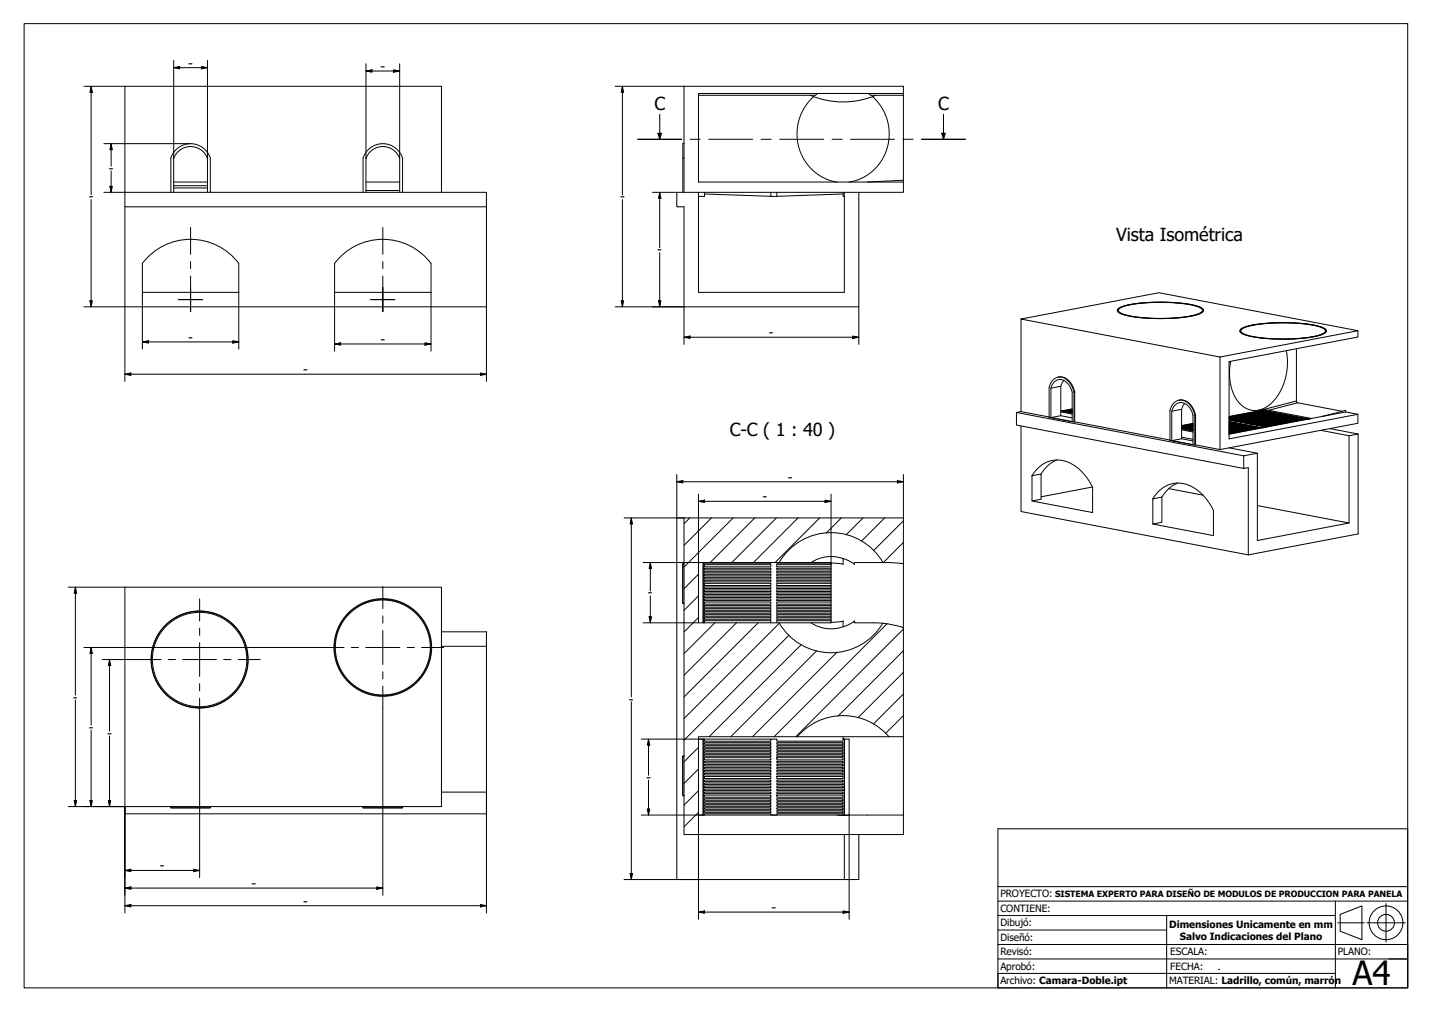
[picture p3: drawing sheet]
<svg xmlns="http://www.w3.org/2000/svg" width="297mm" height="210mm" viewBox="0 0 297 210" stroke-linecap="round" stroke-linejoin="round" font-family="sans-serif">
<!-- layer: Sombreado (ISO) -->
<g fill="none" stroke="#000" stroke-width=".21">
<path d="M143.1 107.4l-1.2 1.2M144.9 119.1l-3 3M147.6 107.4l-5.7 5.7M152.1 107.4l-10.2 10.2M156.6 107.4l-9.3 9.3M161.1 107.4l-9.3 9.3M165.5 107.4l-9.2 9.3M170 107.4l-9.2 9.3M174.5 107.4l-3.1 3.2M179 107.4l-3.5 3.5M183.5 107.4l-4.8 4.8M187.4 112.5l-4.2 4.2"/>
<path d="M187.4 108l-6.2 6.2M144.9 128.1l-3 3M144.9 123.6l-3 3M148.3 129.2l-6.4 6.4M152.8 129.2l-10.9 10.9M157.3 129.2l-15.4 15.4M161.7 129.3l-19.8 19.7M163.7 131.8l-21.8 21.7M166.2 133.7l-19.1 19.1M169.4 135l-17.8 17.8M173.6 135.3l-17.5 17.5M184 129.4l-23.4 23.4"/>
<path d="M187.4 139.4l-9.4 9.5M187.4 135l-13.6 13.5M187.4 130.5l-22.3 22.3M144.9 159.5l-3 3M144.9 155l-3 3M187.4 148.4l-3.7 3.7M187.4 143.9l-6.2 6.2M144.9 173l-.1 .1M144.9 168.5l-3 3M144.9 164l-3 3"/>
</g>
<!-- layer: Visible (ISO) -->
<g fill="none" stroke="#000" stroke-width=".21">
<path d="M168.1 19.8a17.4 17.4 0 0 0 13.6 0M169.6 19.4l-.5 .4h-24.2M180.1 19.4l.6 .4h6.7M187.4 19.8v17.6l-7.5 .4M187.4 19.4v.4M25.9 39.9h75v3h-75zM25.9 39.9v-22h65.7v22M35.4 32.8a4.3 4.3 0 0 1 4.1-3 4.3 4.3 0 0 1 4.1 3M35.4 32.8v7.1M36 39.9v-7a3.7 3.7 0 0 1 3.5-2.5 3.7 3.7 0 0 1 3.5 2.5v7M36 39h7M36 37.8h7"/>
<path d="M36 38.5h7M43.6 32.8v7.1M75.3 32.8a4.3 4.3 0 0 1 4.1-3 4.3 4.3 0 0 1 4.1 3M75.3 32.8v7.1M75.9 39.9v-7a3.7 3.7 0 0 1 3.5-2.5 3.7 3.7 0 0 1 3.5 2.5v7M75.9 37.8h7M75.9 39.5h7M83.5 32.8v7.1M141.6 32.8h.3M141.9 39.9v-22h45.5v1.5h-42.5v18.4h42.5v2.1h-9.3v23.7h-36.2v-20.7h-1.5v-3h34.7M141.9 29.8h-.3v10.1M144.9 39.9v20.7h30.2v-20.7h3"/>
<path d="M146.1 39.9v.8h-1.2M159.9 39.9v.8h1.2v-.8M168.8 20l-1.9 2.2-1.1 2.6-.5 2.7 .1 1.7 .3 1.3 .4 1.3 .8 1.5 1.8 2.1 2.2 1.5 1.2 .5 1.6 .4M174.9 39.9v.8h.2M181 20l1.8 2.2 1.2 2.6 .4 2.8-.3 2.9-.5 1.3-.7 1.5-1.9 2.1-2.3 1.6-2.6 .8M187.4 37.4v.4M25.9 42.9v20.7h75v-20.7M29.5 54.6a12.5 12.5 0 0 1 20 0v6h-20v-6M70.8 53.1a12.5 12.5 0 0 1 18.6 1.5v6h-20v-6zM146.1 40.2l13.8 .5M174.9 40.2l-13.8 .5M211.8 66.2l28.6-5.5 41.3 7.9-28.6 5.4z"/>
<path d="M211.8 66.2v19.2M219.5 78.2a3.2 3.2 0 0 1 3.4 2.9v.2M220.7 78.9l-.7 1.2M231.9 64.1l.8-.5 1.7-.4 4.9-.5 5.5 .2 3.5 .6a1.35 1.35 0 0 1 1.3 1 4.7 4.7 0 0 1-3.2 1.2l-3.5 .3-3.6 .1-3.4-.3-2.8-.5a1.35 1.35 0 0 1-1.3-1zM232 64l.8-.4 1.7-.4 4.7-.5 5.2 .1 3.8 .7a1.38 1.38 0 0 1 1.4 1 4.6 4.6 0 0 1-3.2 1.2l-3.5 .3h-3.9l-3.3-.2-2.5-.5a1.25 1.25 0 0 1-1.4-1.1zM232.2 64l1-.5 1.5-.3 4.4-.5 5.2 .2 3.7 .6a1.3 1.3 0 0 1 1.4 1 5.5 5.5 0 0 1-3.7 1.2l-3.6 .3h-3.6l-2.7-.3-2.5-.5a1.34 1.34 0 0 1-1.3-.9zM257.3 68.3l.8-.4 1.7-.5 5.2-.5 5.2 .2 3.6 .6a1.34 1.34 0 0 1 1.3 1 4.7 4.7 0 0 1-3.2 1.3l-3.5 .3h-3.9l-3.2-.2-2.7-.5a1.35 1.35 0 0 1-1.4-1.1zM257.4 68.3l.9-.5 1.7-.4 4.1-.4h5.2l2.7 .4 1.6 .3a1.37 1.37 0 0 1 1.4 1 4.6 4.6 0 0 1-3.2 1.2l-3.2 .4h-3.3l-4-.2-2.5-.5a1.42 1.42 0 0 1-1.5-1.1zM257.5 68.3l.8-.4 1.7-.4 4.8-.5 5.2 .1 3.6 .7a1.3 1.3 0 0 1 1.3 .9 4.5 4.5 0 0 1-3.2 1.2l-3.4 .4h-3.3l-3.6-.3-2.6-.5a1.38 1.38 0 0 1-1.4-1zM266.8 72.7l.3 2.7-.4 2.7-.9 2.6-1.4 2.2a4.7 4.7 0 0 1-6.1 1.7l-.8-.6-.9-.9-.6-1.2-.5-1.2-.3-1.5-.2-1.5 .3-2.8M268.9 72.3l.1 11.1 9.4 1.9M281.7 68.6v1.3l-26.8 5.1v16l26.8-5.1v1.9l-28.6 5.4v-19.2"/>
<path d="M210.8 85.6l1-.2 5.8 1.1M211.8 88.3v17.8l47.1 9M214.1 98.7l1.9-.4v5.3l-1.9 .3zM214.1 98.7a6 6 0 0 1 9.9-1.3 12.1 12.1 0 0 1 2.6 3.7v5.2l-12.5-2.4M218 86.6l2-.4 2.4 .5M218 80.5a1.98 1.98 0 0 1 1.7-1.8 1.98 1.98 0 0 1 2.1 1.3l.6 1.3v6.2l-4.4-.9M219.2 95.4a6.7 6.7 0 0 0-3.2 2.9M220 86.2v-6.1l-2 .4v6.1M220 85.4l2.4 .5M220.1 85.2l2.3 .5M222.4 85.4l-.6 .1 .6-.1M222.4 85.5h-.2l.2 .1"/>
<path d="M222.4 85.2l-1 .2 1-.1M222.4 85.1l-1.4 .2 1.4-.2M222.4 84.9l-1.8 .3 1.8-.2M222.4 84.8l-2.1 .4M222.8 81.3a3.3 3.3 0 0 0-3.4-3.1 2.65 2.65 0 0 0-1.8 2.2v6.1l5.3 1M222.8 81.3v6.2M222.9 81.3v6.2M222.9 81.3h-.1M222.9 87.5l19.8 3.8M243.1 91.4l2-.4 2.4 .5M243.1 85.3a1.99 1.99 0 0 1 1.7-1.8 1.99 1.99 0 0 1 2.1 1.3l.6 1.3v6.1l-4.4-.8M244.5 83a3.2 3.2 0 0 1 3.4 2.9l.1 .2"/>
<path d="M245.1 91v-6.1l-2 .4v6.1M245.1 88.9l2.4 .5M245.1 90.7l2.4 .4M245.1 89.2l2.4 .4M245.7 83.7l-.6 1.2M247.5 88.8l-1.3 .3 1.3-.2M247.5 88.6l-1.8 .4 1.8-.3M247.5 88.5l-2.2 .4 2.2-.3M247.5 87.8l-2.4 .5M247.5 89.3h.1M247.5 89l-.9 .1 .9-.1M247.5 89.1l-.5 .1h.5"/>
<path d="M247.5 88.4l-2.4 .5M247.5 88.3l-2.4 .5M247.5 88.3l-2.4 .4M247.5 88l-2.4 .5M247.5 88.1l-2.4 .5M247.5 87.9l-2.4 .4M247.5 88l-2.4 .4M247.5 88.2l-2.4 .4M247.8 86.1a3.3 3.3 0 0 0-3.4-3.1 2.66 2.66 0 0 0-1.7 2.1v6.2l5.3 1M247.8 86.1v6.2M248 86.1v6.2M248 86.1h-.2"/>
<path d="M248 92.3l5.1 .9M254.9 92.9l5.9 1.1v18.1l19-3.6v-18.1l1.9-.4v20.7l-22.8 4.4M254.9 86.4l6.7-1.3h-.2l.1-.1 9.9 1.9M254.9 89.1l4.6-.8-4.6 .9M254.9 88.9l4.1-.7-4.1 .8M254.9 88.6l3.4-.5-3.4 .6M254.9 88.3l2.6-.4-2.6 .5M254.9 88.5l3-.5-3 .5M254.9 88.8l3.8-.7-3.8 .7M254.9 89.8l6.6-1.1-6.6 1.2M254.9 89.5l5.8-1-5.8 1.1M254.9 89.2l5-.8-5 .9"/>
<path d="M254.9 89.4l5.4-.9-5.4 1M254.9 89.7l6.2-1.1-6.2 1.2M254.9 88.1l2.2-.3-2.2 .4M254.9 88l1.7-.3-1.7 .4M254.9 87.1l8.7-1.6-8.7 1.6M254.9 86.8l7.9-1.5-7.9 1.5M254.9 86.5l7.1-1.3-7.1 1.3M254.9 86.6l7.5-1.3-7.5 1.4M254.9 86.9l8.3-1.5-8.3 1.6M254.9 87.4v.1M255.1 87.2l9-1.6zM255.2 87.5h-.3"/>
<path d="M255.2 87.5h.2l-.5 .1M255.2 87.5v.1M255.6 87.3l8.9-1.7zM255.6 87.6h.2l-.9 .2M255.6 87.6l-.7 .1M255.6 87.6h.1M256 87.6l.2 .1-1.3 .2M256 87.3l8.9-1.6zM256 87.6l-1.1 .2M256 87.6v.1M256.4 87.4l8.9-1.6zM256.4 87.7v.1"/>
<path d="M256.8 87.5l8.8-1.6zM256.8 87.8v.1M257.2 87.6l8.8-1.6zM257.3 87.9v.1M257.6 87.6l8.6-1.6h.3zM257.7 88h.1M258 97.2v-2.7l-47.2-8.9v2.6l47.2 9 .9-.2v18.1M258.1 87.7l8.8-1.6zM258.1 88v.1M258.4 87.8l8.9-1.6zM258.4 88.1v.1M258.8 87.9l8.9-1.6z"/>
<path d="M258.8 88.2v.1M259.2 88l8.9-1.7zM259.2 88.2v.2M259.6 88l8.9-1.6zM259.7 88.3v.1M260 88.1l8.9-1.6zM260.1 88.4v.1M260.5 88.2l8.8-1.6zM260.5 88.5v.1M260.8 94l-2.8 .5M260.9 88.3l8.8-1.6zM260.9 88.6h.1"/>
<path d="M261 85.2h.1M261.3 88.3l8.8-1.6zM261.3 88.6v.1M261.4 85.1v.1M261.6 85l9.8 1.9M261.6 85l.5-.1 9.9 1.9-.5 .1M261.7 88.4l8.8-1.6zM261.7 88.7v.1M261.8 85.1v.1M262.1 88.5l8.8-1.6zM262.2 85.2v.1M262.6 85.3v.1"/>
<path d="M263 85.4h.1M263.4 85.4v.1M263.8 85.5v.1M264.3 85.6v.1M264.7 85.7v.1M265 85.8h.1M265.4 85.8v.1M265.8 85.9v.1M266.2 86v.1M266.7 86.1v.1M267.1 86.2h.1M267.5 86.2v.1"/>
<path d="M267.9 86.3v.1M268.3 86.4v.1M268.7 86.4v.2M269.1 86.5v.1M269.5 86.6v.1M269.9 86.7v.1M270.3 86.8h.1M270.7 86.8v.1M271.1 86.9v.1M271.3 86.9v.1M271.4 86.9l-16.5 3.1M274 89.3l5.8 1.1"/>
<path d="M274.4 86.3l-19.5 3.8M275.8 88.9l5.9 1.1M279.1 85.4v-.3l-4.7 1.2M281.7 85.9l-2.6-.5-4.7 .9M141.9 107.4h-1.5v75h37.7v-9.3M145.8 116.7v12.5M145.9 116.7v12.5M146.1 116.7v.1h13.8v-.1M146.1 117.1h13.8v.5h-13.8zM146.1 117.9h13.8v.3h-13.8zM146.1 118.5h13.8v.3h-13.8zM146.1 119.1h13.8v.3h-13.8z"/>
<path d="M146.1 119.7h13.8v.4h-13.8zM161.1 116.7v.1h11.3M161.6 116.7a12.5 12.5 0 0 1 21.6 0M161.6 116.7h-16.7v12.5h16.7M161.6 116.7h6.6M168.2 116.7l4.2 .1M172.4 116.8v12.4h-10.8M172.4 119.7h-11.3v.4h11.3M172.4 119.1h-11.3v.3h11.3M172.4 118.5h-11.3v.3h11.3M172.4 117.9h-11.3v.3h11.3M172.4 117.1h-11.3v.5h11.3"/>
<path d="M174.9 115.9l1.2 .4 1.2 .8a.22 .22 0 0 1-.1-.4 .22 .22 0 0 1 .3 0h6.2M174.9 115.9v1.2l-2.5-.3M174.9 115.9a7.5 7.5 0 0 0-6.7 .8M183.7 116.7l3.7 .2M226.6 101l-10.6 2M239.1 103.5l1.9-.4v5.2l-1.9 .4zM239.1 103.5a6 6 0 0 1 9.9-1.3 12.2 12.2 0 0 1 2.7 3.7v5.2l-12.6-2.4M242.4 101.3l7.1 1.4M244.3 100.2a6.7 6.7 0 0 0-3.3 2.9M260.8 104.9l19 3.6M25.9 121.8h65.7v45.5h-65.7zM91.6 131h9.3v37.8h-75v-1.5"/>
<path d="M91.6 134h9.3M141.9 125.2h-.3v-8.2h.3l-.3-.1v8.3h.3M146.1 120.4h13.8v.3h-13.8zM146.1 121h13.8v.4h-13.8zM146.1 121.7h13.8v.4h-13.8zM146.1 122.4h13.8v.3h-13.8zM146.1 123h13.8v.3h-13.8zM146.1 123.6h13.8v.3h-13.8zM146.1 124.2h13.8v.4h-13.8zM146.1 124.9h13.8v.4h-13.8zM146.1 125.6h13.8v.3h-13.8zM146.1 126.2h13.8v.4h-13.8z"/>
<path d="M146.1 126.9h13.8v.3h-13.8zM146.1 127.5h13.8v.3h-13.8zM146.1 128.1h13.8v.3h-13.8zM146.1 129.2v-.5h13.8v.5M161.6 129.2a12.5 12.5 0 0 0 21.5 .1M168.2 129.2a7.5 7.5 0 0 0 6.7 .8M172.4 129.1l2.5-.3v1.2M172.4 128.1h-11.3v.3h11.3M172.4 128.7h-11.3v.5M172.4 127.5h-11.3v.3h11.3M172.4 126.9h-11.3v.3h11.3M172.4 126.2h-11.3v.4h11.3"/>
<path d="M172.4 125.6h-11.3v.3h11.3M172.4 124.9h-11.3v.4h11.3M172.4 124.2h-11.3v.4h11.3M172.4 123.6h-11.3v.3h11.3M172.4 123h-11.3v.3h11.3M172.4 122.4h-11.3v.3h11.3M172.4 121.7h-11.3v.4h11.3M172.4 121h-11.3v.4h11.3M172.4 120.4h-11.3v.3h11.3M183.1 129.3l-5.6-.1-.4-.1 .2-.3-1.2 .7-1.2 .5M183.1 129.3l2.5 .4 1.8 .5M187.4 130.2v-22.8h-45.5v65.7h3v-20.3h20.5"/>
<path d="M187.4 130.2v22.6h-3M144.9 153.3h1M145.8 153.3v15.8h-.9h30M146.1 159.8h13.8v.3h-13.8zM146.1 158.5h13.8v.4h-13.8zM146.1 157.9h13.8v.3h-13.8zM146.1 159.2h13.8v.3h-13.8zM146.1 157.2h13.8v.4h-13.8zM146.1 155.9h13.8v.3h-13.8zM146.1 154.7h13.8v.3h-13.8zM146.1 154h13.8v.4h-13.8zM146.1 155.3h13.8v.3h-13.8z"/>
<path d="M146.1 156.5h13.8v.4h-13.8zM161.1 159.2h13.8v.3h-13.8zM161.1 157.9h13.8v.3h-13.8zM161.1 158.5h13.8v.4h-13.8zM161.1 159.8h13.8v.3h-13.8zM161.1 156.5h13.8v.4h-13.8zM161.1 155.3h13.8v.3h-13.8zM161.1 154h13.8v.4h-13.8zM161.1 154.7h13.8v.3h-13.8zM161.1 155.9h13.8v.3h-13.8zM161.1 157.2h13.8v.4h-13.8zM165.4 152.8h19"/>
<path d="M165.4 152.8a12.5 12.5 0 0 1 19 0M174.9 152.8v.5M175.1 153.3h-.2v.4h-13.8v-.4h-1.2v.4h-13.8v-.4h-.2v15.8h.2v-.3h13.8v.3h1.2v-.3h13.8v.3h.2M175.1 153.3l.1 15.8h.9v-15.8h-.9M175.1 153.3v15.8M187.4 152.8v16.3h-13.7M43.6 167.3v.2h-8.2v-.2v.3h8.3v-.3M83.5 167.3v.2h-8.2v-.2v.3h8.2v-.3M91.6 164.3h9.3M141.9 165h-.3v-8.2h.3h-.3v8.3h.3M146.1 164.9h13.8v.5h-13.8zM146.1 164.3h13.8v.3h-13.8z"/>
<path d="M146.1 163h13.8v.4h-13.8zM146.1 161.8h13.8v.3h-13.8zM146.1 162.4h13.8v.3h-13.8zM146.1 163.7h13.8v.3h-13.8zM146.1 168.2h13.8v.3h-13.8zM146.1 166.9h13.8v.3h-13.8zM146.1 165.7h13.8v.3h-13.8zM146.1 166.3h13.8v.3h-13.8zM146.1 167.5h13.8v.4h-13.8zM146.1 161h13.8v.5h-13.8zM146.1 160.4h13.8v.3h-13.8zM161.1 164.9h13.8v.5h-13.8z"/>
<path d="M161.1 163.7h13.8v.3h-13.8zM161.1 162.4h13.8v.3h-13.8zM161.1 161.8h13.8v.3h-13.8zM161.1 163h13.8v.4h-13.8zM161.1 164.3h13.8v.3h-13.8zM161.1 167.5h13.8v.4h-13.8zM161.1 166.3h13.8v.3h-13.8zM161.1 165.7h13.8v.3h-13.8zM161.1 166.9h13.8v.3h-13.8zM161.1 168.2h13.8v.3h-13.8zM161.1 160.4h13.8v.3h-13.8zM161.1 161h13.8v.5h-13.8z"/>
<path d="M175.1 169.1h.1M175.1 173.1v9.3M187.4 169.1v4h-42.5v9.3"/>
<circle cx="41.4" cy="136.8" r="10"/>
<circle cx="41.4" cy="136.8" r="9.8"/>
<circle cx="41.4" cy="136.8" r="10.1"/>
<circle cx="79.4" cy="134.3" r="10"/>
<circle cx="79.4" cy="134.3" r="9.9"/>
<circle cx="79.4" cy="134.3" r="10.1"/>
</g>
<!-- layer: Visible fina (ISO) -->
<path d="M261.4 85.1l-.4 .1M268.9 83.2l-6.7 1.7M269.2 83.5l-6 1.6" fill="none" stroke="#000" stroke-width=".21"/>
<g fill="none" stroke="#000" stroke-width=".21">
<path d="M132.3 28.9h9.1M136.5 27.6h.7l-.4 1.3zM136.8 23.7v5.2M143.2 28.9h2.1M147 28.9h9.1M157.9 28.9h2.1M161.7 28.9h9.1M172.6 28.9h2.1M176.4 28.9h9.2M187.3 28.9h2.1M191.2 28.9h9.1M195.3 27.6h.8l-.4 1.3z"/>
<path d="M195.7 23.7v5.2"/>
</g>
<g fill="#000">
<path d="M136.5 27.6h.7l-.4 1.3z" fill-rule="evenodd"/>
<path d="M195.3 27.6h.8l-.4 1.3z" fill-rule="evenodd"/>
</g>
<!-- layer: Borde (ISO) -->
<path d="M5 4.9h287v200h-287z" fill="none" stroke="#000" stroke-width=".21"/>
<g fill="none" stroke="#000" stroke-width=".21">
<path d="M207 171.9h85v33h-85zM207 198.9h85M207 195.9h85M207 186.9h85M207 183.9h85M207 189.9h35M207 192.9h35M277 189.9h-35v15M277 186.9v18M277.5 191.4h5.5M278 189.7l4.5-1.8v7l-4.5-1.7zM283.5 191.4h8"/>
<path d="M287.5 187.4v8M277 201.9h-70v3"/>
<circle cx="287.5" cy="191.4" r="3.5"/>
<circle cx="287.5" cy="191.4" r="1.75"/>
</g>
<path d="M288.1 198.9h3.9" fill="none" stroke="#000" stroke-width=".21"/>
<!-- layer: 0 -->
<path d="M252.9 201h.1" fill="none" stroke="#000" stroke-width=".21"/>
<!-- layer: Marca de centro (ISO) -->
<g fill="none" stroke="#000" stroke-width=".21">
<path d="M39.5 57.2v4.9v-2.5M39.5 47.1v5.7M39.5 54.2v1.6M79.4 57.2v4.9v-2.5M79.4 47.1v5.7M79.4 54.2v1.6M37 62.1h2.5h-2.5M39.5 64.6v-2.5v2.5M42 62.1h-2.5h2.5M76.9 62.1h2.5h-2.5M79.4 64.6v-2.5v2.5M81.9 62.1h-2.5h2.5"/>
<path d="M28.8 136.8h4.6M34.9 136.8h1.5M37.9 136.8h7M41.4 124.2v4.6M41.4 130.3v1.5M41.4 133.3v7M46.4 136.8h1.5M49.4 136.8h4.6M66.8 134.3h4.6M72.9 134.3h1.5M75.9 134.3h7M79.4 121.7v4.6"/>
<path d="M79.4 127.8v1.5M79.4 130.8v7M79.4 139.3v1.5M84.4 134.3h1.5M87.4 134.3h4.6M41.4 141.8v1.5M41.4 144.8v4.6M79.4 142.3v4.6"/>
</g>
<!-- layer: Cota (ISO) -->
<g fill="none" stroke="#000" stroke-width=".21">
<path d="M17.4 17.9h8.5M18.9 17.9l.3 1.2h-.5zM18.9 17.9v22.5M36 14l1.3-.2v.5zM36 14h7M36 12.5v20.4M41.8 13.8l1.2 .2-1.2 .3zM43 12.5v20.4M75.9 14.7l1.3-.2v.5zM75.9 14.7h7M75.9 13.2v19.7M81.7 14.5l1.2 .2-1.2 .3z"/>
<path d="M82.9 13.2v19.7M127.6 17.9h14.3M129.1 17.9l.3 1.2h-.5zM129.1 17.9v22.5M21.5 39.9h4.4M21.5 29.8h18M22.8 38.6h.5l-.2 1.3zM23.1 29.8l.2 1.2h-.5zM23.1 29.8v4.7M23.1 35.5v4.4M135.3 39.9h5.1M136.8 39.9l.3 1.2h-.5z"/>
<path d="M136.8 39.9v11.5M18.9 41.4v22.2M129.1 41.4v22.2M136.8 52.4v11.2M17.4 63.6h8.5v15.5M18.7 62.4h.5l-.3 1.2zM25.9 77.6l1.3-.2v.5zM25.9 77.6h75M29.5 70.9l1.3-.2v.5zM29.5 70.9h20M29.5 60.6v11.8M48.3 70.7l1.2 .2-1.2 .3z"/>
<path d="M49.5 60.6v11.8M69.4 71.3l1.3-.2v.5zM69.4 71.3h20M69.4 60.6v12.2M88.2 71.1l1.2 .2-1.2 .3zM89.4 60.6v12.2M99.7 77.4l1.2 .2-1.2 .3zM100.9 63.6v15.5M127.6 63.6h14.3v7.8M128.9 62.4h.5l-.3 1.2zM136.6 62.4h.5l-.3 1.2zM141.9 69.9l1.2-.2v.5z"/>
<path d="M141.9 69.9h36.2M176.9 69.7l1.2 .2-1.2 .3zM178.1 63.6v7.8M140.4 99.9l1.2-.2v.5zM140.4 99.9h47M140.4 98.4v9M186.1 99.7l1.3 .2-1.3 .3zM187.4 98.4v9M129.5 107.4h12.4M131 107.4l.2 1.3h-.5zM131 107.4v37.2M134.9 116.7l.2 1.2h-.5z"/>
<path d="M134.9 116.7v5.9M144.9 104l1.2-.3v.5zM144.9 104h27.5M144.9 102.5v14.2h-11.5M171.1 103.7l1.3 .3-1.3 .2zM172.4 102.5v14.6M14.1 121.8h11.8M15.6 121.8l.3 1.2h-.5zM15.6 121.8v22.4M17.4 134.3h23.9M18.9 134.3l.3 1.2h-.5zM18.9 134.3v16.1"/>
<path d="M21.2 136.8h7.6M22.7 136.8l.3 1.2h-.5zM22.7 136.8v14.9M41.5 134.3h25.3M133.4 129.2h11.5M134.6 127.9h.5l-.2 1.3zM134.9 123.6v5.6M15.6 145.2v22.1M18.9 151.4v15.9M22.7 152.7v14.6M41.4 149.4v32.6M79.4 146.9v38.8"/>
<path d="M131 145.6v36.8M133 153.3h26.9M134.5 153.3l.3 1.3h-.5zM134.5 153.3v7.5M14.1 167.3h11.8v22.1M15.4 166h.5l-.3 1.3zM18.7 166h.5l-.3 1.3zM22.5 166h.5l-.3 1.3zM100.9 164.3v25.1M133 169.1h11.9M134.3 167.8h.5l-.3 1.3zM134.5 161.8v7.3"/>
<path d="M144.9 173.1v17.6M176.1 169.1v21.6M25.9 180.5l1.3-.2v.5zM25.9 184.2l1.3-.2v.5zM25.9 187.9l1.3-.3v.5zM25.9 180.5h15.5M25.9 184.2h53.5M25.9 187.9h75M40.2 180.3l1.2 .2-1.2 .3zM78.2 184l1.2 .2-1.2 .3zM99.7 187.6l1.2 .3-1.2 .2zM129.5 182.4h15.4"/>
<path d="M130.7 181.2h.5l-.2 1.2zM144.9 189.2l1.2-.3v.5zM144.9 189.2h31.2M174.9 188.9l1.2 .3-1.2 .2z"/>
</g>
<g fill="#000">
<path d="M18.9 17.9l.3 1.2h-.5z" fill-rule="evenodd"/>
<path d="M36 14l1.3-.2v.5z" fill-rule="evenodd"/>
<path d="M41.8 13.8l1.2 .2-1.2 .3z" fill-rule="evenodd"/>
<path d="M75.9 14.7l1.3-.2v.5z" fill-rule="evenodd"/>
<path d="M81.7 14.5l1.2 .2-1.2 .3z" fill-rule="evenodd"/>
<path d="M129.1 17.9l.3 1.2h-.5z" fill-rule="evenodd"/>
<path d="M22.8 38.6h.5l-.2 1.3z" fill-rule="evenodd"/>
<path d="M23.1 29.8l.2 1.2h-.5z" fill-rule="evenodd"/>
<path d="M136.8 39.9l.3 1.2h-.5z" fill-rule="evenodd"/>
<path d="M18.7 62.4h.5l-.3 1.2z" fill-rule="evenodd"/>
<path d="M25.9 77.6l1.3-.2v.5z" fill-rule="evenodd"/>
<path d="M29.5 70.9l1.3-.2v.5z" fill-rule="evenodd"/>
<path d="M48.3 70.7l1.2 .2-1.2 .3z" fill-rule="evenodd"/>
<path d="M69.4 71.3l1.3-.2v.5z" fill-rule="evenodd"/>
<path d="M88.2 71.1l1.2 .2-1.2 .3z" fill-rule="evenodd"/>
<path d="M99.7 77.4l1.2 .2-1.2 .3z" fill-rule="evenodd"/>
<path d="M128.9 62.4h.5l-.3 1.2z" fill-rule="evenodd"/>
<path d="M136.6 62.4h.5l-.3 1.2z" fill-rule="evenodd"/>
<path d="M141.9 69.9l1.2-.2v.5z" fill-rule="evenodd"/>
<path d="M176.9 69.7l1.2 .2-1.2 .3z" fill-rule="evenodd"/>
<path d="M140.4 99.9l1.2-.2v.5z" fill-rule="evenodd"/>
<path d="M131 107.4l.2 1.3h-.5z" fill-rule="evenodd"/>
<path d="M134.9 116.7l.2 1.2h-.5z" fill-rule="evenodd"/>
<path d="M144.9 104l1.2-.3v.5z" fill-rule="evenodd"/>
<path d="M171.1 103.7l1.3 .3-1.3 .2z" fill-rule="evenodd"/>
<path d="M186.1 99.7l1.3 .2-1.3 .3z" fill-rule="evenodd"/>
<path d="M15.6 121.8l.3 1.2h-.5z" fill-rule="evenodd"/>
<path d="M18.9 134.3l.3 1.2h-.5z" fill-rule="evenodd"/>
<path d="M22.7 136.8l.3 1.2h-.5z" fill-rule="evenodd"/>
<path d="M134.6 127.9h.5l-.2 1.3z" fill-rule="evenodd"/>
<path d="M134.5 153.3l.3 1.3h-.5z" fill-rule="evenodd"/>
<path d="M15.4 166h.5l-.3 1.3z" fill-rule="evenodd"/>
<path d="M18.7 166h.5l-.3 1.3z" fill-rule="evenodd"/>
<path d="M22.5 166h.5l-.3 1.3z" fill-rule="evenodd"/>
<path d="M134.3 167.8h.5l-.3 1.3z" fill-rule="evenodd"/>
<path d="M25.9 180.5l1.3-.2v.5z" fill-rule="evenodd"/>
<path d="M25.9 184.2l1.3-.2v.5z" fill-rule="evenodd"/>
<path d="M25.9 187.9l1.3-.3v.5z" fill-rule="evenodd"/>
<path d="M40.2 180.3l1.2 .2-1.2 .3z" fill-rule="evenodd"/>
<path d="M78.2 184l1.2 .2-1.2 .3z" fill-rule="evenodd"/>
<path d="M99.7 187.6l1.2 .3-1.2 .2z" fill-rule="evenodd"/>
<path d="M130.7 181.2h.5l-.2 1.2z" fill-rule="evenodd"/>
<path d="M144.9 189.2l1.2-.3v.5z" fill-rule="evenodd"/>
<path d="M174.9 188.9l1.2 .3-1.2 .2z" fill-rule="evenodd"/>
</g>
<text font-size="6.9" x="280.6" y="204.4">A4</text>
<g font-size="3.7">
<text x="135.7" y="22.8">C</text>
<text x="194.6" y="22.8">C</text>
<text x="231.5" y="49.9">Vista Isométrica</text>
<text x="151.4" y="90.5">C-C ( 1 : 40 )</text>
</g>
<g font-size="2.8">
<text x="39" y="14">-</text>
<text x="78.9" y="14.7">-</text>
<text x="22.5" y="35.8">-</text>
<text x="18.4" y="41.8">-</text>
<text x="128.6" y="41.8">-</text>
<text x="136.3" y="52.8">-</text>
<text x="39" y="70.9">-</text>
<text x="78.9" y="71.3">-</text>
<text x="159.5" y="69.9">-</text>
<text x="62.9" y="77.6">-</text>
<text x="163.4" y="99.9">-</text>
<text x="158.1" y="104">-</text>
<text x="134.4" y="123.9">-</text>
<text x="15.1" y="145.5">-</text>
<text x="130.5" y="145.9">-</text>
<text x="18.4" y="151.8">-</text>
<text x="22.2" y="153">-</text>
<text x="134" y="162.2">-</text>
<text x="33.2" y="180.5">-</text>
<text x="52.2" y="184.2">-</text>
<text x="62.9" y="187.9">-</text>
<text x="160" y="189.2">-</text>
</g>
<g font-size="2.1">
<text x="207.5" y="189.2">CONTIENE:</text>
<text x="207.5" y="186.2">PROYECTO:</text>
<text x="207.5" y="195.2">Diseñó:</text>
<text x="207.5" y="192.2">Dibujó:</text>
<text x="242.5" y="192.5">Dimensiones Unicamente en mm</text>
<text x="244.7" y="194.9">Salvo Indicaciones del Plano</text>
<text x="207.5" y="201.2">Aprobó:</text>
<text x="207.5" y="198.2">Revisó:</text>
<text x="242.7" y="198.2">ESCALA:</text>
<text x="242.7" y="201.2">FECHA:</text>
<text x="277.5" y="198.2">PLANO:</text>
<text x="207.5" y="204.2">Archivo: Camara-Doble.ipt</text>
<text x="242.5" y="204.2">MATERIAL: Ladrillo, común, marrón</text>
</g>
<text font-size="1.8" x="218.9" y="186.1">SISTEMA EXPERTO PARA DISEÑO DE MODULOS DE PRODUCCION PARA PANELA</text>
</svg>
